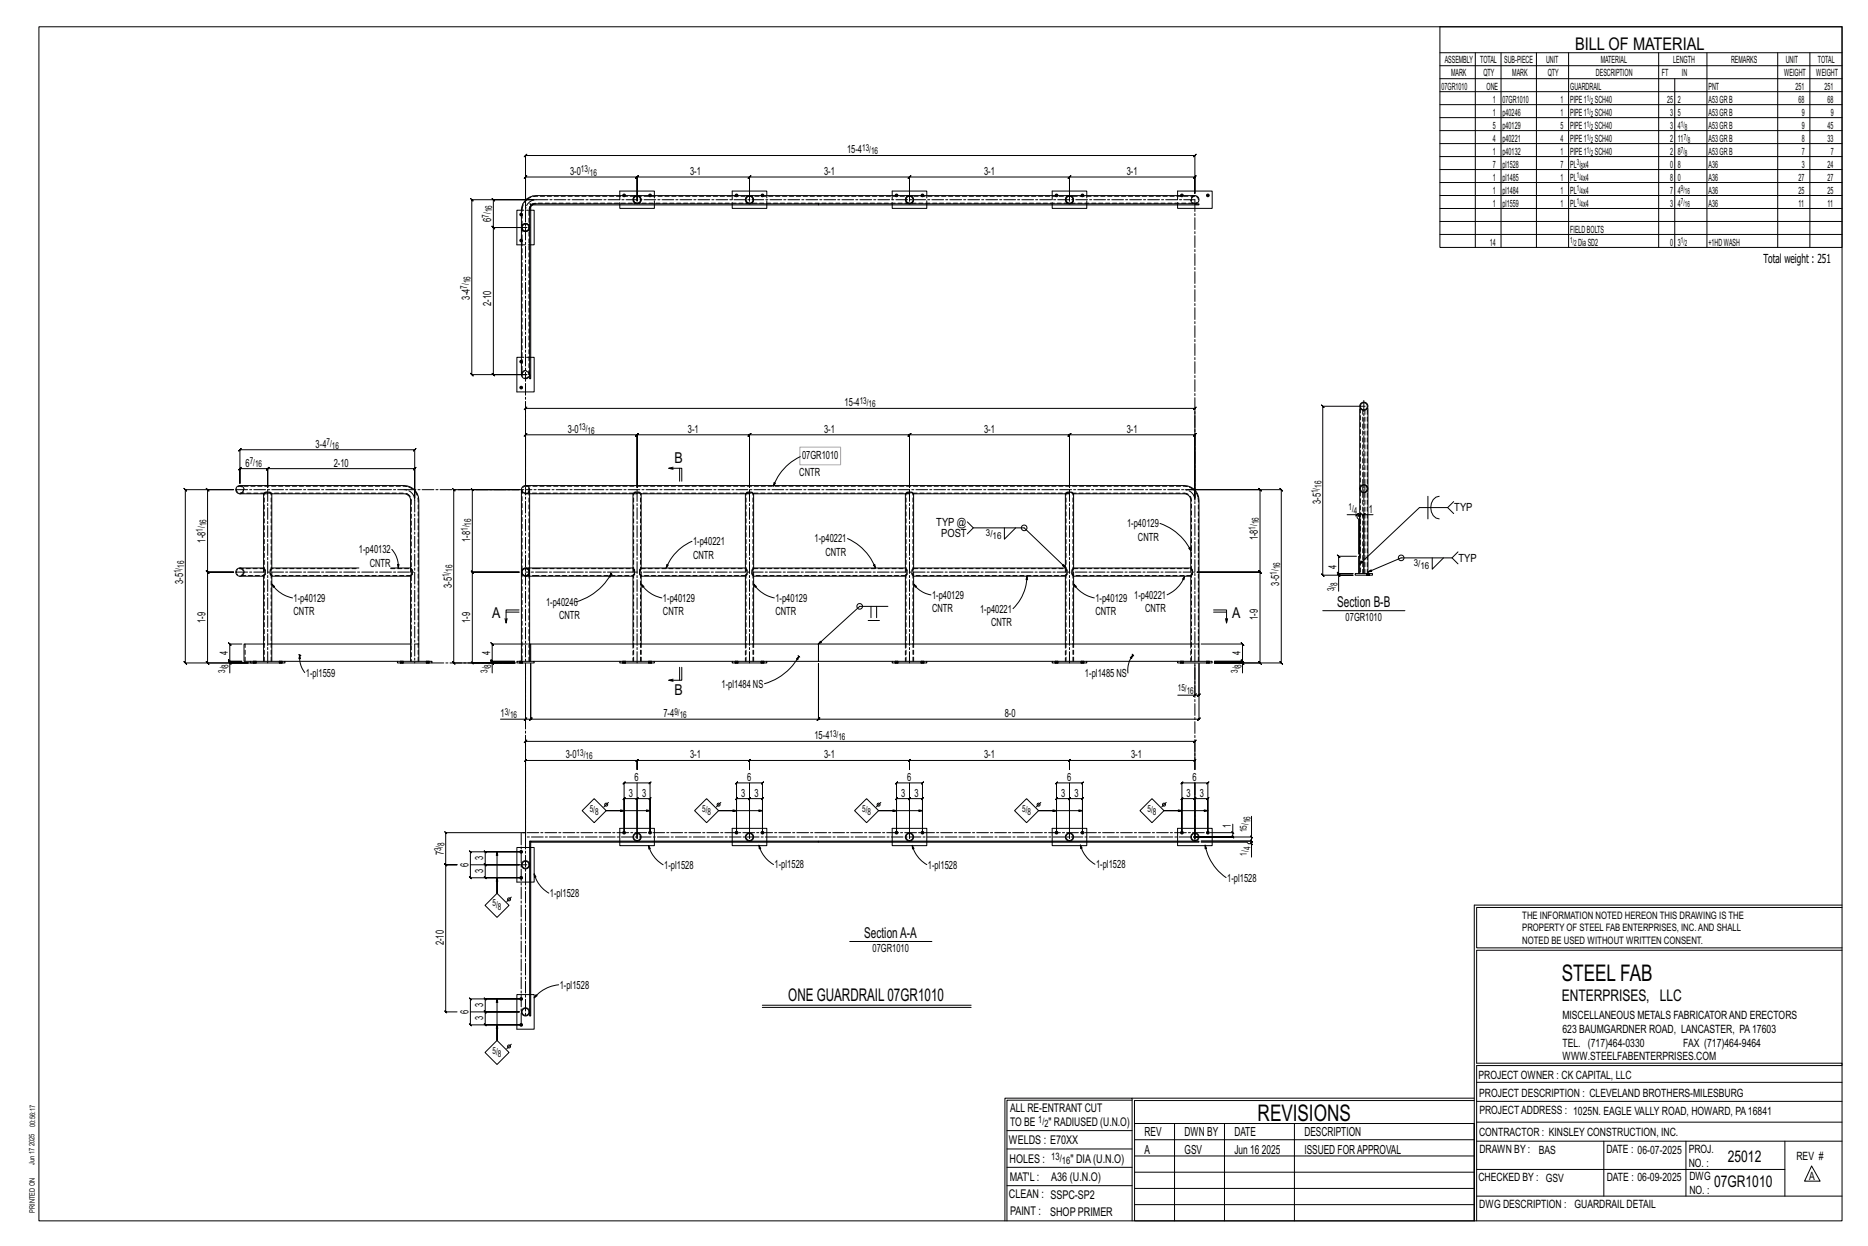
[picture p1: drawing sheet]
<svg xmlns="http://www.w3.org/2000/svg" width="914mm" height="610mm" viewBox="0 0 914 610" stroke-linecap="round" stroke-linejoin="round" font-family="sans-serif">
<g fill="none" stroke="#000" stroke-width=".49">
<path d="M19 13h883v584h-883zM705 13h197v108h-197zM705 26h197M705 32h197M705 39h197M722 26v95M735 26v95M752 26v95M768 26v95M812 26v95M820 39v82M836 26v95"/>
<path d="M870 26v95M886 26v95M705 45h197M705 51h197M705 58h197M257 77l1-2-1 1h328l-1 1 2-2-1 1v19v-8l1-1-2 1h1h-61v-1l-1 1h1v11v-11v-1l-1 1h1h-79l1-1-1 1v11v-11l1-1-1 1h-78l1-1-2 1h1v11v-11l1-1-2 1h1h-55l1-1-2 1h1v11v-11l1-1-2 1h1h-55l1-1-1 1v15v-26zM705 64h197M705 70h197M705 77h197M230 97l1 1h30h-20v-1l1 1h-1v13l1 1-1-1h17h-17l1 1-1-1v72l1 1-1-1h17h-27l1 1-2-1h1v-85h1zM303 96v-3h17v3M358 96v-3h17v3"/>
<path d="M437 96v-3h17v3M515 96v-3h17v3M576 96v-3h17v9h-17v-2M585 100h-323l-2 1-1 2v80M585 100a2 2 0 0 0 2-2 2 2 0 0 0-2-2h-323a7 7 0 0 0-7 7v80a2 2 0 0 0 2 2 2 2 0 0 0 2-2M585 100h2h-186h-140M705 83h197M705 89h197M705 96h197M255 103h-2v17h2M260 101v84h-1v-2M260 103h1v17h-1"/>
<path d="M303 100v2h17v-2M358 100v2h17v-2M437 100v2h17v-2M515 100v2h17v-2M705 102h197M705 108h197M705 115h197M255 175h-2v17h8v-17h-1M666 200v72h-1v9h1v-9M668 199h-21v-1l1 1h-1v82l1 1-1-1h15h-7v8M669 200h1v81M257 200l1-1-1 1h328h-1l2-1-1 1v44v-31l1-1-2 1h1h-61v-1l-1 1h1v26v-26v-1l-1 1h1h-79l1-1-1 1v26v-26l1-1-1 1h-78l1-1-2 1h1v26v-26l1-1-2 1h1h-55l1-1-2 1h1v26v-26l1-1-2 1h1h-55l1-1-1 1v24v-37z"/>
<path d="M117 221l1-2-1 1h86l-1 1 2-2-1 1v24v-15h1l-2 1 1-1h-72h1l-2 1 1-1v10v-10h1l-2 1 1-1h-14h1l-1 1v-1v8v-17zM221 239l1 1h32h-23v-1l1 1h-1v40v-1l1 1h-1h23h-23v-1l1 1h-1v44l1 1-1-1h21h-30l1 1-2-1h1v-84h1zM257 238h323a7 7 0 0 1 7 7v70M330 230l-3-1h7v6M330 229h-3M333 229v6M379 236h1l-1 2zM392 223a26 26 0 0 0-13 15M129 242h-12a2 2 0 0 1-2-2 2 2 0 0 1 2-2h81a7 7 0 0 1 7 7v79M129 242v36h-12a2 2 0 0 0-2 2 2 2 0 0 0 2 2h12l1-1v-2l-1-1M133 242l-1-1h-2l-1 1M133 242v36"/>
<path d="M133 242h66l2 1v2v33M259 242h51M310 242l1-1h2l1 1M310 242v36M314 242v36M314 242h51M369 242h74v36M443 242l1-1h2l1 1M474 255l2 3h25l21 20-2-1 1-1 1 2v-36h-75v36M476 258l-2 3M492 258v6l5-6M522 242v-1h3l1 1"/>
<path d="M568 256a27 27 0 0 1 15 14M659 252h5v1l1 1v17M664 252l1-1-1 1zM664 252h2h-1l1-1v1v19v-19h-1l1-1v1h2M668 251l-1 1zM672 252h-4v29M699 243v11M705 243a6 6 0 0 0-5 5 6 6 0 0 0 5 6M709 248l3 3M712 245l-3 3h-14l-29 28M176 278h-43l-1 1v2l1 1h68M191 278h10l1 1v2l-1 1"/>
<path d="M192 269a13 13 0 0 1 3 9M195 276v2zM259 278h51M310 278l1 1v2l-1 1h-51M313 279l1-1h51l1 1v2l-1 1h-51l-1-1zM326 276h1l-1 2zM339 265a24 24 0 0 0-13 13M365 278v-36l1-1h2l1 1v36M368 279l1-1h74l1 1v2l-1 1h-74l-1-1zM415 263a26 26 0 0 1 14 15M428 276l1 2zM446 279l1-1h75v1v2v1h-75l-1-1z"/>
<path d="M525 279l1-1h57l1 1v2l-1 1h-57l-1-1zM526 278v-36h54h2l1 3v33M582 268h1v2zM664 272h-9l1 1-1-1v9v-1l1 1h-1h7h-7v-1l1 1h-1M701 273v5l6-5M711 273l3 3M714 270l-3 3h-25l-16 7M129 282v42M133 286l1 1zM133 286a16 16 0 0 0 10 7M133 282v42M201 282v42"/>
<path d="M248 299h6M254 298h-6v7v-2M299 280v1M299 281v1h-1zM299 281a29 29 0 0 1-17 13M299 281h1M310 282v33M314 286l1 1zM314 286a16 16 0 0 0 10 7M314 282v33M365 282v33M369 286l1 1z"/>
<path d="M369 286a16 16 0 0 0 10 7M369 282v33M426 297v5M429 297v5M435 297h-14l-20 18M443 282v33M447 286l2 1h-1zM447 286a13 13 0 0 0 9 5M447 282v33M503 282v2h-1zM503 282a23 23 0 0 1-7 16M522 282v33"/>
<path d="M526 286l1 1h-1zM526 286a16 16 0 0 0 10 7M526 282v33M580 282v2l-1-1zM580 282a16 16 0 0 1-9 9M583 282v33M594 298h6v7l1-2M594 299h6M647 299h41M655 281l1 1zM663 281h9h-9zM669 281h.1"/>
<path d="M670 281h.1M118 315h-6v-1l1 2-1-1v9v-1l1 1h-1h6h-6v-1l1 1h-1M129 315h-10v9h4M133 315h68M247 303l1 2M258 315h-17l-1-1 2 2-1-1v9l-1-1 2 1h-1h11h-11l-1-1 2 1h-1M259 315v-75a2 2 0 0 0-2-2 2 2 0 0 0-2 2v84M260 315h141v9h-26M425 304h5M588 315h20v-1l1 2-1-1v9v-1l1 1h-1h-14h14v-1l1 1h-1M600 303v2M112 324l1 1z"/>
<path d="M123 324h17h-17zM124 324h.1M125 324h-23v1l-1-1h1v-44v1l-1-2 1 1h12h-12v1l-1-2 1 1v-40l-1-1 1 1h12h-23l-1-1 1 1v84h-1l1 1v-1h31h-10v5M125 324h.1M137 324h.1M138 324h.1M140 324h55M146 320l1 1M147 321v1h-1zM147 321a12 12 0 0 0 2 8M147 321h.1M195 324h16h-16z"/>
<path d="M196 324h.1M197 324h.1M209 324h.1M210 324h.1M240 324l2 1zM252 324h-11v5M253 324h8h-8zM254 324h.1M256 324h.1M257 325v27h-12M259 324v-9h1v9M261 324h42"/>
<path d="M303 324h17h-17zM305 324h.1M306 324h.1M318 324h.1M319 324h.1M320 324h38M330 332l-3 1M333 326v7M334 326v7h-7h3M358 324h17h-17zM360 324h.1M361 324h.1"/>
<path d="M373 324h.1M374 324h.1M391 321h.1M391 321l-1 2v-1zM391 321a28 28 0 0 1-17 14M391 321v1M437 324h17h-17zM437 324h-36v-9h186v9M438 324h.1M440 324h.1M451 324h.1M452 324h.1"/>
<path d="M454 324h61M515 324h17h-17zM517 324h.1M518 324h.1M529 324h.1M531 324h.1M532 324h44M553 322l2-2-1 2zM554 320h1M555 320a12 12 0 0 0-3 9M555 320v1M576 324h17h-17z"/>
<path d="M578 324h.1M579 324h.1M585 325v15h-8M586 339l-2 2zM591 324h.1M592 324h.1M594 324h33l1 1-1-1v-84h1l-1-1v1h-46h36l-1-1 1 1v40l-1-1 1 2v-1h-31h31l-1-1 1 2v-1v44h-1l1 1v-1h-23h14v5M608 324l1 1zM257 353l1-2zM585 340h2l-1 1 2-2-1 1v-15v27l1-1-2 2 1-1h-186v-1l-1 2 1-1v-27v27v-1l-1 2 1-1h-141v-1l-1 2 1-1v-27v27v-1l-1 2 1-1h-3M257 363l1-1-1 1h328h-1l2-1-1 1v14v-5l-1 1 1-1h-61l-1 1 1-1v5v-5l-1 1 1-1h-79h1l-1 1v-1v5v-5h1l-1 1v-1h-78l-1 1 1-1v5v-5l-1 1 1-1h-55l-1 1 1-1v5v-5l-1 1 1-1h-55h1l-1 1v-1v36v-45zM285 397l6-6 6 6-6 5z"/>
<path d="M298 393l-2 2M306 383l-1 1 1-1h12v1l1-1h-1v24v-16l1-1-1 1h-6v-1l-1 1h1v19v-19v-1l-1 1h1h-6v-1l-1 1h1v16zM306 397h-9h21M312 383v27zM340 397l6-6 6 6-6 5zM353 393l-2 2M361 383l-1 1 1-1h12v1l1-1h-1v24v-16l1-1-1 1h-6v-1l-1 1h1v19v-19v-1l-1 1h1h-6v-1l-1 1h1v16zM361 397h-9h21M367 383v27zM424 391l6 6-6 5-6-5zM431 393l-2 2M439 383l-1 1 1-1h13l-1 1 1-1v24v-16v-1l-1 1h1h-7l1-1-1 1v19v-19l1-1-1 1h-6v-1l-1 1h1v16z"/>
<path d="M439 397h-9h22M445 383v27zM503 391l5 6-5 5-6-5zM509 393l-2 2M517 383v1l1-1h-1h13l-1 1 1-1v24v-16v-1l-1 1h1h-6v-1l-1 1h1v19v-19v-1l-1 1h1h-7l1-1-1 1v16zM517 397h-9h22M524 383v27zM564 391l6 6-6 5-6-5zM571 393l-2 2M579 383l-1 1 1-1h12v1l1-1h-1v24v-16l1-1-1 1h-6v-1l-1 1h1v19v-19v-1l-1 1h1h-6v-1l-1 1h1v16zM579 397h-9h21M585 383v27"/>
<path d="M613 399v10h-29h19l1 1-1-1v-2M230 416v1h25h-17l-1-1 1 1v6h-1l1 1v-1h16h-16h-1l1 1v-1v6h-1l1 1v-1h17h-25l1 1-1-1v-12h1zM243 417v20v-8M257 407h-39l1 1-1-1v16l1 1-1-1h6h-6l1 1-1-1v72l1 1-1-1h6M259 412h1v85h-1zM259 415h-6v17h6M260 412h141h-141zM260 415h1v17h-1M303 412v2h17v-2M303 412v-7h17v7M317 414l1 1zM317 414a15 15 0 0 0 8 9"/>
<path d="M358 412v2h17v-2M358 412v-7h17v7M371 414l1 1zM371 414a15 15 0 0 0 8 9M401 412h186h-186zM437 412v2h17v-2M437 412v-7h17v7M447 414v1zM447 414a15 15 0 0 0 7 9M515 412v2h17v-2M515 412v-7h17v7M529 413l1 2h-1z"/>
<path d="M529 413a15 15 0 0 0 7 10M576 412v-7h17v9h-17v-2M588 412h22l1 1h2v6M590 413l1 2h-1zM590 413a25 25 0 0 0 10 16M603 407l1 1zM603 403v4h-11M612 412l1 1zM612 409l1 1zM613 409v3l-1-1 1 1h-25h25l-1-1 1 1v1M230 423h28zM243 437l6 6-6 6-6-6z"/>
<path d="M250 439l-2 2M261 428l1 1zM261 428a15 15 0 0 0 8 9M722 443v154M722 443h180M902 444h-179v20h179M416 461h40M902 465h-179v55h179v1h-179v76M230 488v1h25h-17l-1-1 1 1v6h-1l1 1v-1h16h-16h-1l1 1v-1v6h-1l1 1v-1h17h-25l1 1-1-1v-12h1zM230 495h24M243 489v20v-8M259 487h-6v17h8v-17h-1"/>
<path d="M262 487h1l-2 1zM273 482a18 18 0 0 0-12 6M373 492h102M373 493h102M243 509l6 6-6 6-6-6zM250 511l-2 2M554 538h-61v59M554 537h168M722 538h-167v13M723 539h179M723 530h179M493 553h61"/>
<path d="M555 550h167v47h-167zM555 558h167M575 550v47M599 550v47M634 550v47M723 549h179M723 558h179M785 558v27M825 558v27M874 558v27M493 571h61M493 562h61"/>
<path d="M555 573h167M555 566h167M723 572h151M887 570l4 8h-8zM492 597v-60h62v60M493 580h61M555 589h167M555 581h167M723 585h179"/>
<circle cx="668" cy="199" r="1.7"/>
<circle cx="668" cy="199" r="2"/>
<circle cx="668" cy="239" r="1.7"/>
<circle cx="668" cy="239" r="2"/>
<circle cx="501" cy="258" r="1.4"/>
<circle cx="686" cy="273" r="1.4"/>
<circle cx="421" cy="297" r="1.4"/>
<circle cx="297" cy="394" r=".7"/>
<circle cx="352" cy="394" r=".7"/>
<circle cx="430" cy="394" r=".7"/>
<circle cx="508" cy="394" r=".7"/>
<circle cx="570" cy="394" r=".7"/>
<circle cx="312" cy="409" r="2"/>
<circle cx="312" cy="409" r="1.7"/>
<circle cx="367" cy="409" r="2"/>
<circle cx="367" cy="409" r="1.7"/>
<circle cx="445" cy="409" r="1.7"/>
<circle cx="445" cy="409" r="2"/>
<circle cx="524" cy="409" r="1.7"/>
<circle cx="524" cy="409" r="2"/>
<circle cx="585" cy="409" r="2"/>
<circle cx="585" cy="409" r="1.7"/>
<circle cx="257" cy="423" r="1.7"/>
<circle cx="257" cy="423" r="2"/>
<circle cx="249" cy="440" r=".7"/>
<circle cx="257" cy="495" r="2"/>
<circle cx="257" cy="495" r="1.7"/>
<circle cx="249" cy="512" r=".7"/>
</g>
<g fill="#000" stroke="#000" stroke-width=".49">
<path d="M305 95h1v1h-1zM318 95l1 1h-1zM360 95h1v1h-1zM373 95l1 1h-1zM438 95h1v1h-1zM451 95h1v1h-1zM517 95l1 1h-1zM529 95h1l1 1h-2zM578 95h1v1h-1zM255 117v1zM255 104v2v-1zM255 176v2v-1z"/>
<circle cx="591" cy="96" r=".7"/>
<circle cx="255" cy="190" r=".7"/>
<circle cx="255" cy="417" r=".7"/>
<circle cx="306" cy="407" r=".7"/>
<circle cx="318" cy="407" r=".7"/>
<circle cx="361" cy="407" r=".7"/>
<circle cx="373" cy="407" r=".7"/>
<circle cx="439" cy="407" r=".7"/>
<circle cx="452" cy="407" r=".7"/>
<circle cx="517" cy="407" r=".7"/>
<circle cx="530" cy="407" r=".7"/>
<circle cx="579" cy="407" r=".7"/>
<circle cx="591" cy="407" r=".7"/>
<circle cx="255" cy="429" r=".7"/>
<circle cx="255" cy="489" r=".7"/>
<circle cx="255" cy="501" r=".7"/>
</g>
<g fill="none" stroke="#000" stroke-width=".49" stroke-dasharray="2 1.4">
<path d="M258 98l-2 3M262 100h-2h1M303 96v4M305 96h.1M306 96h-1M310 97h.1M310 98v-1M310 97v-1M310 97v1M310 98h.1M310 98l1 1M310 96h1"/>
<path d="M310 99v-1M311 99h.1M311 97h-1M311 96h.1M311 100v-1M311 96h2l-2 1M311 99h1M312 99h1l-1 1-2-1M312 100h.1M312 99l1-1M313 96h-1M313 96h.1"/>
<path d="M313 99v1M313 97v-1M313 99h.1M313 96l1 1M313 97h.1M313 98l1-1M314 97h-1M314 99h-1M314 98v1M314 98h.1M314 97v1M318 96h.1"/>
<path d="M319 96h-1M358 96v4M360 96h.1M361 96h-1M365 98v-1M365 97h.1M365 97v-1M365 99v-1M365 97v1M365 98h.1M365 98l1 1M365 96h1"/>
<path d="M366 99h.1M366 97h-1M366 99h2l-1 1zM366 99h-1M366 96h1h1zM366 96h.1M366 100v-1M366 96v1M367 100h.1M367 99l1-1M368 96h-1M368 96h.1"/>
<path d="M368 99v1M368 97v-1M368 99h.1M368 96l1 1M368 97h.1M368 98l1-1M369 97h-1M369 99h-1M369 98v1M369 98h.1M369 97v1M373 96h.1"/>
<path d="M374 96h-1M437 96v4M438 96h.1M439 96h-1M439 96h.1M443 97h.1M443 98v-1M443 97h1M444 98h.1M444 97v-1M444 99l-1-1M444 97v1"/>
<path d="M444 98v1M444 96h.1M444 99h.1M444 99h2l-1 1zM444 96h1h1zM444 100v-1M444 99h1M444 96v1M445 96h-1M445 100h.1M446 99l1-1M446 96h.1"/>
<path d="M446 96l1 1M446 99v1M446 97v-1M447 99h-1M447 97h-1M447 98v-1M447 97h.1M447 99h.1M447 98v1M447 98h.1M447 97v1M451 96h.1"/>
<path d="M452 96h-1M515 96v4M517 96h.1M518 96h-1M522 97h.1M522 98v-1M522 97v-1M522 99v-1M522 97v1M522 98h.1M522 98v1M522 96h.1"/>
<path d="M522 99h1M522 99h3l-1 1zM522 99h.1M522 96h2h1zM522 100v-1M523 99h.1M523 96l-1 1M524 100h.1M524 99l1-1M524 96h.1M525 96h.1M525 99v1"/>
<path d="M525 97l-1-1M525 99h.1M525 96v1M525 97h.1M525 98v-1M525 98v1M525 98h.1M525 97l1 1M526 98h-1M529 96h.1M530 96h-1M531 96h-1"/>
<path d="M576 96v4M578 96h.1M579 96h-1M583 98a1.5 1.5 0 0 0 2 1v1M584 96h.1M584 100v-1M585 96h-323l-4 2M585 96l-2 1v1M255 110h1M255 120h5M255 117l1 1M255 104l1 1"/>
<path d="M255 118h.1M255 106h.1M256 118h-1M256 105l-1 1M256 113h-1M256 110h.1M256 110v3l-1-2zM256 112v1M256 101v82M256 118h.1M256 105h.1M256 110v1"/>
<path d="M256 113h.1M256 110l1-1M256 113h1M257 113h-1M257 110h-1M257 109h.1M257 113h1M257 109h1M258 113h.1M258 109h.1M258 113h-1M258 109v1"/>
<path d="M258 110h-1M258 110h1M258 113l1-1M259 112h.1M259 110h.1M259 110v1v2zM259 113h-1M259 111l-1-1M259 111h.1M259 102l1-2M259 113h.1M260 101v-1h-1v3"/>
<path d="M260 103h-5M260 100l2-1h323M320 100v-4M375 100v-4M454 100v-4M532 100v-4M255 176l1 1M255 178h.1M256 177l-1 1M256 177h.1M260 175h-5M255 182h1"/>
<path d="M256 183v-1h2M257 181l-1 1-1 1M258 182a1.7 1.7 0 0 1 1 2 1.7 1.7 0 0 1-2 1 1.7 1.7 0 0 1-1-2M259 182h.1M259 183v-81M259 183a1.6 1.6 0 0 0-2-2M666 200v81M667 201v80M119 239v-1h-2M199 238h-82M255 240l1 1 1 1M256 240v84"/>
<path d="M581 238h-324M584 239l-3-1M666 239h.1M666 240h.1M666 238h.1M667 237h.1M668 237h.1M669 238h.1M117 241l82 1M117 242l2-1v-2M129 242h4M129 241h1"/>
<path d="M130 241h.1M132 241l1 1v82M199 242l2 1v2M201 245v79M204 242a7 7 0 0 0-5-4M256 241h-1M257 242l1-1 1-1M257 242h2M257 241h323M259 241h.1M310 242h4M310 241h.1"/>
<path d="M310 241h1M311 241h.1M312 241l2 1v82M365 242h4M365 241h.1M365 241h1M366 241h.1M367 241l2 1v82M443 242h4M444 241h.1M444 241h1M445 241h.1"/>
<path d="M446 241l1 1v82M522 242h4M522 241h.1M522 241h1M523 241h.1M524 241l1 1v82M580 241l1 1 2 1M583 243v81M586 243l-2-4M667 241h.1M668 241h.1M669 240h.1"/>
<path d="M116 279h.1M117 278h12M117 278l2 1v1M119 278h-2M119 280v1l-2 1M119 280v-1M129 278v4M129 278h.1M129 278v1M129 279h1M130 279h.1M132 279l1-1h43"/>
<path d="M191 278h10M201 278v4M201 278h.1M201 278v1M201 279h1M202 279h.1M255 280h.1M256 279v2l-1-1zM256 279v-1M256 279h.1M256 278h1M256 278v1"/>
<path d="M257 278h-1M257 278h1M257 278h5M258 278h-1M258 278h.1M258 278h1M259 278v1M259 279l-1-1M259 279h.1M259 279v2v-2M259 280h.1M259 278h-2"/>
<path d="M262 278h48M310 278v4M310 278h.1M310 278v1M310 279h1M311 279h.1M313 279l1-1M314 278h51M365 278v4M365 278h.1M365 278v1M365 279h1"/>
<path d="M366 279h.1M368 279l1-1M369 278h74M443 278v4M443 278h.1M443 278l1 1M444 279h.1M446 279l1-1M447 278h75M522 278v4M522 278h.1M522 278v1"/>
<path d="M522 279h.1M525 279l1-1M526 278h57M583 278v4M583 278h.1M583 278v1M583 279h1M584 279h.1M116 280h.1M116 281h.1M117 282l2-1M119 281v-1"/>
<path d="M130 280l-1 2h-12M132 281v-1M133 281h-1M133 281h.1M133 282v-1M133 282v-4M201 282h-68M202 280l-1 2M256 280v1M256 281h.1M256 282v-1M256 281l1 1"/>
<path d="M256 282h.1M257 282h-1M257 282h2M257 282h5M257 282h.1M257 282h1M258 282v-1M258 282h-1M258 281h.1M258 281h1M258 282h.1M259 281v-1"/>
<path d="M259 281l-1 1M311 280l-1 2h-48M313 281v-1M313 281h.1M314 281h-1M314 281h.1M314 282v-4M314 282v-1M365 282h-51M366 280l-1 2M368 281v-1M368 281h.1"/>
<path d="M369 281h-1M369 281h.1M369 282v-4M369 282v-1M443 282h-74M444 280l-1 2M446 281v-1M447 281h-1M447 281h.1M447 282v-4M447 282v-1M522 282h-75"/>
<path d="M522 280v2M525 281v-1M525 281h.1M526 282v-4M526 282l-1-1M583 282h-57M584 280l-1 2M668 281v-80M669 281h.1M669 281v-81M670 281h.1M670 281h-1"/>
<path d="M133 315h-4M205 315h-4M310 315v9M365 315v9M443 315v9M522 315v9M583 315v9M120 324v-9M124 324h.1M125 324h.1M125 324h-1M129 324v-83"/>
<path d="M137 324h.1M137 324h1zM138 324h.1M196 324h.1M197 324h.1M197 324h-1M205 324v-79l-1-3M209 324h.1M209 324h1zM210 324h.1M254 324h.1M254 324h1"/>
<path d="M255 324h-1M255 324h.1M256 324h.1M259 324v-84M305 324h.1M306 324h.1M306 324h-1M310 324v-83M314 324v-9M318 324h.1M319 324h.1M360 324h.1"/>
<path d="M361 324h.1M361 324h-1M365 324v-83M369 324v-9M373 324h.1M374 324h.1M438 324h.1M439 324h-1M439 324h.1M439 324h1M440 324h-1M440 324h.1"/>
<path d="M444 324v-83M447 324v-9M451 324h.1M452 324h.1M452 324h-1M517 324h.1M518 324h.1M522 324v-83M526 324v-9M529 324h.1M530 324h-1M530 324h.1"/>
<path d="M530 324h1M531 324h-1M531 324h.1M578 324h.1M579 324h.1M579 324h-1M587 324l-1-81M591 324h.1M591 324h1zM592 324h.1M260 415h-1M303 412h.1"/>
<path d="M312 412h.1M320 412h.1M358 412h.1M367 412h.1M375 412h.1M437 412h.1M445 412h.1M454 412h.1M515 412h.1M524 412h.1M532 412h.1M576 412h.1"/>
<path d="M585 411h.1M259 423h.1M259 432h1M259 495h.1M260 487h-1"/>
<circle cx="585" cy="98" r="1.7"/>
<circle cx="117" cy="240" r="1.7"/>
<circle cx="257" cy="240" r="1.7"/>
</g>
<path d="M392 219h19v8h-19z" fill="none" stroke="#f0f" stroke-width=".5"/>
<g fill="none" stroke="#000" stroke-width=".49" stroke-dasharray="5.8 1 1 1">
<path d="M262 98h323M262 98l-3 1-1 2-1 2M585 98v279M257 103v82M115 240h83M131 240v84M198 240h59v-55M312 240v84M367 240v84M445 240v84M524 240v84M203 245v79"/>
<path d="M203 245v-2l-2-2-3-1M585 245l-1-2-1-2-3-1M115 280h88M585 280h-328M668 281v-85M211 324h42M585 383v28M257 409v-169h323M583 409h-326v88M255 501v-94h336"/>
</g>
<g font-size="11.2">
<text x="764" y="480">STEEL FAB</text>
<text x="616" y="548">REVISIONS</text>
</g>
<g font-size="8.6">
<text x="771" y="24">BILL OF MATERIAL</text>
<text x="386" y="490">ONE GUARDRAIL07GR1010</text>
</g>
<g font-size="7.9">
<text x="765" y="490">ENTERPRISES, LLC</text>
<text x="846" y="569">25012</text>
<text x="839" y="581">07GR1010</text>
</g>
<g font-size="7.3">
<text x="330" y="227">B</text>
<text x="655" y="297">Section B-B</text>
<text x="241" y="302">A</text>
<text x="603" y="302">A</text>
<text x="330" y="340">B</text>
<text x="423" y="459">SectionA-A</text>
</g>
<g font-size="6.1">
<text x="863" y="129">Total weight : 251</text>
<text x="560" y="556">REV</text>
<text x="580" y="556">DWN BY</text>
<text x="604" y="556">DATE</text>
<text x="639" y="556">DESCRIPTION</text>
<text x="560" y="564">A</text>
<text x="580" y="564">GSV</text>
<text x="604" y="564">Jun 16</text>
<text x="618" y="564">2025</text>
<text x="639" y="564">ISSUED FORAPPROVAL</text>
</g>
<g font-size="5.9">
<text x="494" y="560">WELDS : E70XX</text>
<text x="494" y="569">HOLES :</text>
<text x="524" y="569">&quot; DIA(U.N.O)</text>
<text x="494" y="578">MAT'L :</text>
<text x="515" y="578">A36 (U.N.O)</text>
<text x="494" y="586">CLEAN : SSPC-SP2</text>
<text x="495" y="595">PAINT :</text>
<text x="514" y="595">SHOP PRIMER</text>
</g>
<g font-size="5.8">
<text x="494" y="544">ALL RE-ENTRANT CUT</text>
<text x="494" y="551">TO BE</text>
<text x="513" y="551">&quot; RADIUSED (U.N.O)</text>
</g>
<g font-size="5.6">
<text x="765" y="499">MISCELLANEOUS METALS FABRICATORAND ERECTORS</text>
<text x="765" y="505">623 BAUMGARDNER ROAD, LANCASTER, PA17603</text>
<text x="765" y="512">TEL. (717)464-0330</text>
<text x="824" y="512">FAX (717)464-9464</text>
<text x="765" y="519">WWW.STEELFABENTERPRISES.COM</text>
<text x="724" y="528">PROJECT OWNER : CK CAPITAL, LLC</text>
<text x="724" y="537">PROJECT DESCRIPTION : CLEVELAND BROTHERS-MILESBURG</text>
<text x="724" y="545">PROJECTADDRESS : 1025N. EAGLE VALLY ROAD, HOWARD, PA16841</text>
<text x="724" y="556">CONTRACTOR : KINSLEY CONSTRUCTION, INC.</text>
<text x="724" y="564">DRAWN BY :</text>
<text x="753" y="564">BAS</text>
<text x="786" y="564">DATE : 06-07-2025</text>
<text x="827" y="564">PROJ.</text>
<text x="879" y="568">REV #</text>
<text x="827" y="571">NO. :</text>
<text x="724" y="578">CHECKED BY : GSV</text>
<text x="787" y="578">DATE : 06-09-2025</text>
<text x="827" y="578">DWG</text>
<text x="886" y="578">A</text>
<text x="827" y="584">NO. :</text>
<text x="724" y="591">DWG DESCRIPTION : GUARDRAIL DETAIL</text>
</g>
<g font-size="5.5">
<text x="415" y="75">15-4</text>
<text x="279" y="86">3-0</text>
<text x="338" y="86">3-1</text>
<text x="403" y="86">3-1</text>
<text x="482" y="86">3-1</text>
<text x="552" y="86">3-1</text>
<text x="241" y="109" transform="rotate(-90 241 109)">6</text>
<text x="230" y="147" transform="rotate(-90 230 147)">3-4</text>
<text x="241" y="150" transform="rotate(-90 241 150)">2-10</text>
<text x="413" y="199">15-4</text>
<text x="278" y="212">3-0</text>
<text x="337" y="212">3-1</text>
<text x="403" y="212">3-1</text>
<text x="482" y="212">3-1</text>
<text x="552" y="212">3-1</text>
<text x="155" y="219">3-4</text>
<text x="393" y="224">07GR1010</text>
<text x="120" y="228">6</text>
<text x="163" y="228">2-10</text>
<text x="391" y="233">CNTR</text>
<text x="647" y="247" transform="rotate(-90 647 247)">3-5</text>
<text x="670" y="251">1</text>
<text x="712" y="250">TYP</text>
<text x="458" y="257">TYP @</text>
<text x="461" y="263">POST</text>
<text x="552" y="258">1-p40129</text>
<text x="101" y="265" transform="rotate(-90 101 265)">1-8</text>
<text x="230" y="265" transform="rotate(-90 230 265)">1-8</text>
<text x="339" y="267">1-p40221</text>
<text x="399" y="265">1-p40221</text>
<text x="557" y="265">CNTR</text>
<text x="616" y="264" transform="rotate(-90 616 264)">1-8</text>
<text x="176" y="271">1-p40132</text>
<text x="339" y="273">CNTR</text>
<text x="404" y="272">CNTR</text>
<text x="714" y="275">TYP</text>
<text x="181" y="277">CNTR</text>
<text x="654" y="278" transform="rotate(-90 654 278)">4</text>
<text x="90" y="286" transform="rotate(-90 90 286)">3-5</text>
<text x="221" y="288" transform="rotate(-90 221 288)">3-5</text>
<text x="626" y="286" transform="rotate(-90 626 286)">3-5</text>
<text x="456" y="293">1-p40129</text>
<text x="555" y="293">1-p40221</text>
<text x="144" y="294">1-p40129</text>
<text x="267" y="296">1-p40246</text>
<text x="325" y="294">1-p40129</text>
<text x="380" y="294">1-p40129</text>
<text x="456" y="299">CNTR</text>
<text x="480" y="300">1-p40221</text>
<text x="536" y="294">1-p40129</text>
<text x="561" y="299">CNTR</text>
<text x="101" y="305" transform="rotate(-90 101 305)">1-9</text>
<text x="144" y="301">CNTR</text>
<text x="230" y="305" transform="rotate(-90 230 305)">1-9</text>
<text x="274" y="303">CNTR</text>
<text x="325" y="301">CNTR</text>
<text x="380" y="301">CNTR</text>
<text x="536" y="301">CNTR</text>
<text x="616" y="303" transform="rotate(-90 616 303)">1-9</text>
<text x="659" y="304">07GR1010</text>
<text x="485" y="306">CNTR</text>
<text x="111" y="320" transform="rotate(-90 111 320)">4</text>
<text x="240" y="320" transform="rotate(-90 240 320)">4</text>
<text x="607" y="320" transform="rotate(-90 607 320)">4</text>
<text x="150" y="331">1-pl1559</text>
<text x="531" y="331">1-pl1485 NS</text>
<text x="353" y="336">1-pl1484 NS</text>
<text x="245" y="351">1</text>
<text x="325" y="351">7-4</text>
<text x="492" y="351">8-0</text>
<text x="399" y="362">15-4</text>
<text x="277" y="371">3-0</text>
<text x="338" y="371">3-1</text>
<text x="403" y="371">3-1</text>
<text x="482" y="371">3-1</text>
<text x="554" y="371">3-1</text>
<text x="311" y="382">6</text>
<text x="366" y="382">6</text>
<text x="444" y="382">6</text>
<text x="522" y="382">6</text>
<text x="584" y="382">6</text>
<text x="308" y="390">3</text>
<text x="314" y="390">3</text>
<text x="363" y="390">3</text>
<text x="369" y="390">3</text>
<text x="441" y="390">3</text>
<text x="448" y="390">3</text>
<text x="519" y="390">3</text>
<text x="526" y="390">3</text>
<text x="581" y="390">3</text>
<text x="587" y="390">3</text>
<text x="602" y="405" transform="rotate(-90 602 405)">1</text>
<text x="217" y="418" transform="rotate(-90 217 418)">7</text>
<text x="229" y="424" transform="rotate(-90 229 424)">6</text>
<text x="237" y="421" transform="rotate(-90 237 421)">3</text>
<text x="325" y="425">1-pl1528</text>
<text x="379" y="425">1-pl1528</text>
<text x="454" y="425">1-pl1528</text>
<text x="537" y="425">1-pl1528</text>
<text x="237" y="427" transform="rotate(-90 237 427)">3</text>
<text x="601" y="431">1-pl1528</text>
<text x="269" y="439">1-pl1528</text>
<text x="217" y="463" transform="rotate(-90 217 463)">2-10</text>
<text x="427" y="466">07GR1010</text>
<text x="274" y="484">1-pl1528</text>
<text x="229" y="496" transform="rotate(-90 229 496)">6</text>
<text x="237" y="493" transform="rotate(-90 237 493)">3</text>
<text x="237" y="499" transform="rotate(-90 237 499)">3</text>
</g>
<g font-size="5">
<text x="745" y="450">THE INFORMATION NOTED HEREON THIS DRAWING IS THE</text>
<text x="745" y="456">PROPERTY OF STEEL FAB ENTERPRISES, INC.AND SHALL</text>
<text x="745" y="462">NOTED BE USED WITHOUT WRITTEN CONSENT.</text>
<text x="508" y="550">1/</text>
<text x="511" y="551">2</text>
<text x="515" y="568">13/</text>
<text x="520" y="570">16</text>
</g>
<g font-size="4.9">
<text x="707" y="31">ASSEMBLY</text>
<text x="725" y="31">TOTAL</text>
<text x="736" y="31">SUB-PIECE</text>
<text x="757" y="31">UNIT</text>
<text x="784" y="31">MATERIAL</text>
<text x="819" y="31">LENGTH</text>
<text x="847" y="31">REMARKS</text>
<text x="874" y="31">UNIT</text>
<text x="890" y="31">TOTAL</text>
<text x="710" y="37">MARK</text>
<text x="726" y="37">QTY</text>
<text x="740" y="37">MARK</text>
<text x="758" y="37">QTY</text>
<text x="781" y="37">DESCRIPTION</text>
<text x="814" y="37">FT</text>
<text x="823" y="37">IN</text>
<text x="873" y="37">WEIGHT</text>
<text x="889" y="37">WEIGHT</text>
<text x="706" y="44">07GR1010</text>
<text x="728" y="44">ONE</text>
<text x="769" y="44">GUARDRAIL</text>
<text x="836" y="44">PNT</text>
<text x="879" y="44">251</text>
<text x="893" y="44">251</text>
<text x="731" y="50">1</text>
<text x="736" y="50">07GR1010</text>
<text x="764" y="50">1</text>
<text x="769" y="50">PIPE1</text>
<text x="781" y="50">SCH40</text>
<text x="816" y="50">25</text>
<text x="821" y="50">2</text>
<text x="836" y="50">A53GRB</text>
<text x="880" y="50">68</text>
<text x="895" y="50">68</text>
<text x="731" y="57">1</text>
<text x="736" y="57">p40246</text>
<text x="764" y="57">1</text>
<text x="769" y="57">PIPE1</text>
<text x="781" y="57">SCH40</text>
<text x="818" y="57">3</text>
<text x="821" y="57">5</text>
<text x="836" y="57">A53GRB</text>
<text x="882" y="57">9</text>
<text x="896" y="57">9</text>
<text x="731" y="63">5</text>
<text x="736" y="63">p40129</text>
<text x="764" y="63">5</text>
<text x="769" y="63">PIPE1</text>
<text x="781" y="63">SCH40</text>
<text x="818" y="63">3</text>
<text x="821" y="63">4</text>
<text x="836" y="63">A53GRB</text>
<text x="882" y="63">9</text>
<text x="895" y="63">45</text>
<text x="731" y="69">4</text>
<text x="736" y="69">p40221</text>
<text x="764" y="69">4</text>
<text x="769" y="69">PIPE1</text>
<text x="781" y="69">SCH40</text>
<text x="818" y="69">2</text>
<text x="821" y="69">11</text>
<text x="836" y="69">A53GRB</text>
<text x="882" y="69">8</text>
<text x="895" y="69">33</text>
<text x="731" y="76">1</text>
<text x="736" y="76">p40132</text>
<text x="764" y="76">1</text>
<text x="769" y="76">PIPE1</text>
<text x="781" y="76">SCH40</text>
<text x="818" y="76">2</text>
<text x="821" y="76">8</text>
<text x="836" y="76">A53GRB</text>
<text x="882" y="76">7</text>
<text x="896" y="76">7</text>
<text x="731" y="82">7</text>
<text x="736" y="82">pl1528</text>
<text x="764" y="82">7</text>
<text x="769" y="82">PL x4</text>
<text x="818" y="82">0</text>
<text x="821" y="82">8</text>
<text x="836" y="82">A36</text>
<text x="882" y="82">3</text>
<text x="895" y="82">24</text>
<text x="731" y="88">1</text>
<text x="736" y="88">pl1485</text>
<text x="764" y="88">1</text>
<text x="769" y="88">PL x4</text>
<text x="818" y="88">8</text>
<text x="821" y="88">0</text>
<text x="836" y="88">A36</text>
<text x="880" y="88">27</text>
<text x="895" y="88">27</text>
<text x="731" y="95">1</text>
<text x="736" y="95">pl1484</text>
<text x="764" y="95">1</text>
<text x="769" y="95">PL x4</text>
<text x="818" y="95">7</text>
<text x="821" y="95">4</text>
<text x="836" y="95">A36</text>
<text x="880" y="95">25</text>
<text x="895" y="95">25</text>
<text x="731" y="101">1</text>
<text x="736" y="101">pl1559</text>
<text x="764" y="101">1</text>
<text x="769" y="101">PL x4</text>
<text x="818" y="101">3</text>
<text x="821" y="101">4</text>
<text x="836" y="101">A36</text>
<text x="880" y="101">11</text>
<text x="895" y="101">11</text>
<text x="769" y="114">FIELDBOLTS</text>
<text x="729" y="120">14</text>
<text x="772" y="120">DiaSD2</text>
<text x="818" y="120">0</text>
<text x="821" y="120">3</text>
<text x="836" y="120">+1HDWASH</text>
</g>
<g font-size="4.7">
<text x="422" y="74">13/</text>
<text x="426" y="76">16</text>
<text x="284" y="84">13/</text>
<text x="289" y="86">16</text>
<text x="239" y="107" transform="rotate(-90 239 107)">7/</text>
<text x="241" y="104" transform="rotate(-90 241 104)">16</text>
<text x="229" y="141" transform="rotate(-90 229 141)">7/</text>
<text x="230" y="139" transform="rotate(-90 230 139)">16</text>
<text x="421" y="198">13/</text>
<text x="425" y="199">16</text>
<text x="283" y="210">13/</text>
<text x="288" y="212">16</text>
<text x="160" y="218">7/</text>
<text x="162" y="219">16</text>
<text x="122" y="227">7/</text>
<text x="125" y="229">16</text>
<text x="647" y="239" transform="rotate(-90 647 239)">16</text>
<text x="645" y="241" transform="rotate(-90 645 241)">1/</text>
<text x="660" y="250">1/</text>
<text x="663" y="251">4</text>
<text x="101" y="258" transform="rotate(-90 101 258)">16</text>
<text x="231" y="257" transform="rotate(-90 231 257)">16</text>
<text x="616" y="256" transform="rotate(-90 616 256)">16</text>
<text x="99" y="260" transform="rotate(-90 99 260)">1/</text>
<text x="229" y="260" transform="rotate(-90 229 260)">1/</text>
<text x="483" y="262">3/</text>
<text x="486" y="264">16</text>
<text x="615" y="259" transform="rotate(-90 615 259)">1/</text>
<text x="88" y="280" transform="rotate(-90 88 280)">1/</text>
<text x="90" y="278" transform="rotate(-90 90 278)">16</text>
<text x="222" y="280" transform="rotate(-90 222 280)">16</text>
<text x="625" y="281" transform="rotate(-90 625 281)">1/</text>
<text x="627" y="279" transform="rotate(-90 627 279)">16</text>
<text x="692" y="277">3/</text>
<text x="695" y="278">16</text>
<text x="220" y="282" transform="rotate(-90 220 282)">1/</text>
<text x="655" y="287" transform="rotate(-90 655 287)">8</text>
<text x="653" y="289" transform="rotate(-90 653 289)">3/</text>
<text x="110" y="329" transform="rotate(-90 110 329)">3/</text>
<text x="112" y="327" transform="rotate(-90 112 327)">8</text>
<text x="239" y="329" transform="rotate(-90 239 329)">3/</text>
<text x="240" y="327" transform="rotate(-90 240 327)">8</text>
<text x="606" y="329" transform="rotate(-90 606 329)">3/</text>
<text x="608" y="327" transform="rotate(-90 608 327)">8</text>
<text x="577" y="338">15/</text>
<text x="581" y="340">16</text>
<text x="247" y="350">3/</text>
<text x="250" y="351">16</text>
<text x="330" y="350">9/</text>
<text x="333" y="351">16</text>
<text x="406" y="360">13/</text>
<text x="410" y="362">16</text>
<text x="282" y="370">13/</text>
<text x="287" y="371">16</text>
<text x="289" y="397">5/</text>
<text x="291" y="399">8</text>
<text x="344" y="397">5/</text>
<text x="346" y="399">8</text>
<text x="422" y="397">5/</text>
<text x="425" y="399">8</text>
<text x="500" y="397">5/</text>
<text x="503" y="399">8</text>
<text x="562" y="397">5/</text>
<text x="564" y="399">8</text>
<text x="610" y="407" transform="rotate(-90 610 407)">15/</text>
<text x="612" y="403" transform="rotate(-90 612 403)">16</text>
<text x="218" y="414" transform="rotate(-90 218 414)">8</text>
<text x="216" y="416" transform="rotate(-90 216 416)">3/</text>
<text x="610" y="419" transform="rotate(-90 610 419)">1/</text>
<text x="612" y="416" transform="rotate(-90 612 416)">4</text>
<text x="241" y="443">5/</text>
<text x="244" y="445">8</text>
<text x="241" y="515">5/</text>
<text x="244" y="517">8</text>
</g>
<g font-size="4.2">
<text x="777" y="49">1/</text>
<text x="779" y="51">2</text>
<text x="777" y="56">1/</text>
<text x="779" y="57">2</text>
<text x="777" y="62">1/</text>
<text x="779" y="63">2</text>
<text x="823" y="62">1/</text>
<text x="825" y="63">8</text>
<text x="777" y="68">1/</text>
<text x="779" y="70">2</text>
<text x="824" y="68">7/</text>
<text x="826" y="70">8</text>
<text x="777" y="75">1/</text>
<text x="779" y="76">2</text>
<text x="823" y="75">7/</text>
<text x="825" y="76">8</text>
<text x="772" y="81">3/</text>
<text x="774" y="82">8</text>
<text x="772" y="87">1/</text>
<text x="774" y="89">4</text>
<text x="772" y="94">1/</text>
<text x="774" y="95">4</text>
<text x="823" y="94">9/</text>
<text x="825" y="95">16</text>
<text x="772" y="100">1/</text>
<text x="774" y="101">4</text>
<text x="823" y="100">7/</text>
<text x="825" y="101">16</text>
<text x="769" y="119">1/</text>
<text x="823" y="119">1/</text>
<text x="770" y="121">2</text>
<text x="825" y="121">2</text>
</g>
<g font-size="3.7">
<text x="17" y="551" transform="rotate(-90 17 551)">00:56:17</text>
<text x="17" y="561" transform="rotate(-90 17 561)">2025</text>
<text x="17" y="570" transform="rotate(-90 17 570)">Jun 17</text>
<text x="17" y="593" transform="rotate(-90 17 593)">PRINTED ON</text>
</g>
</svg>
